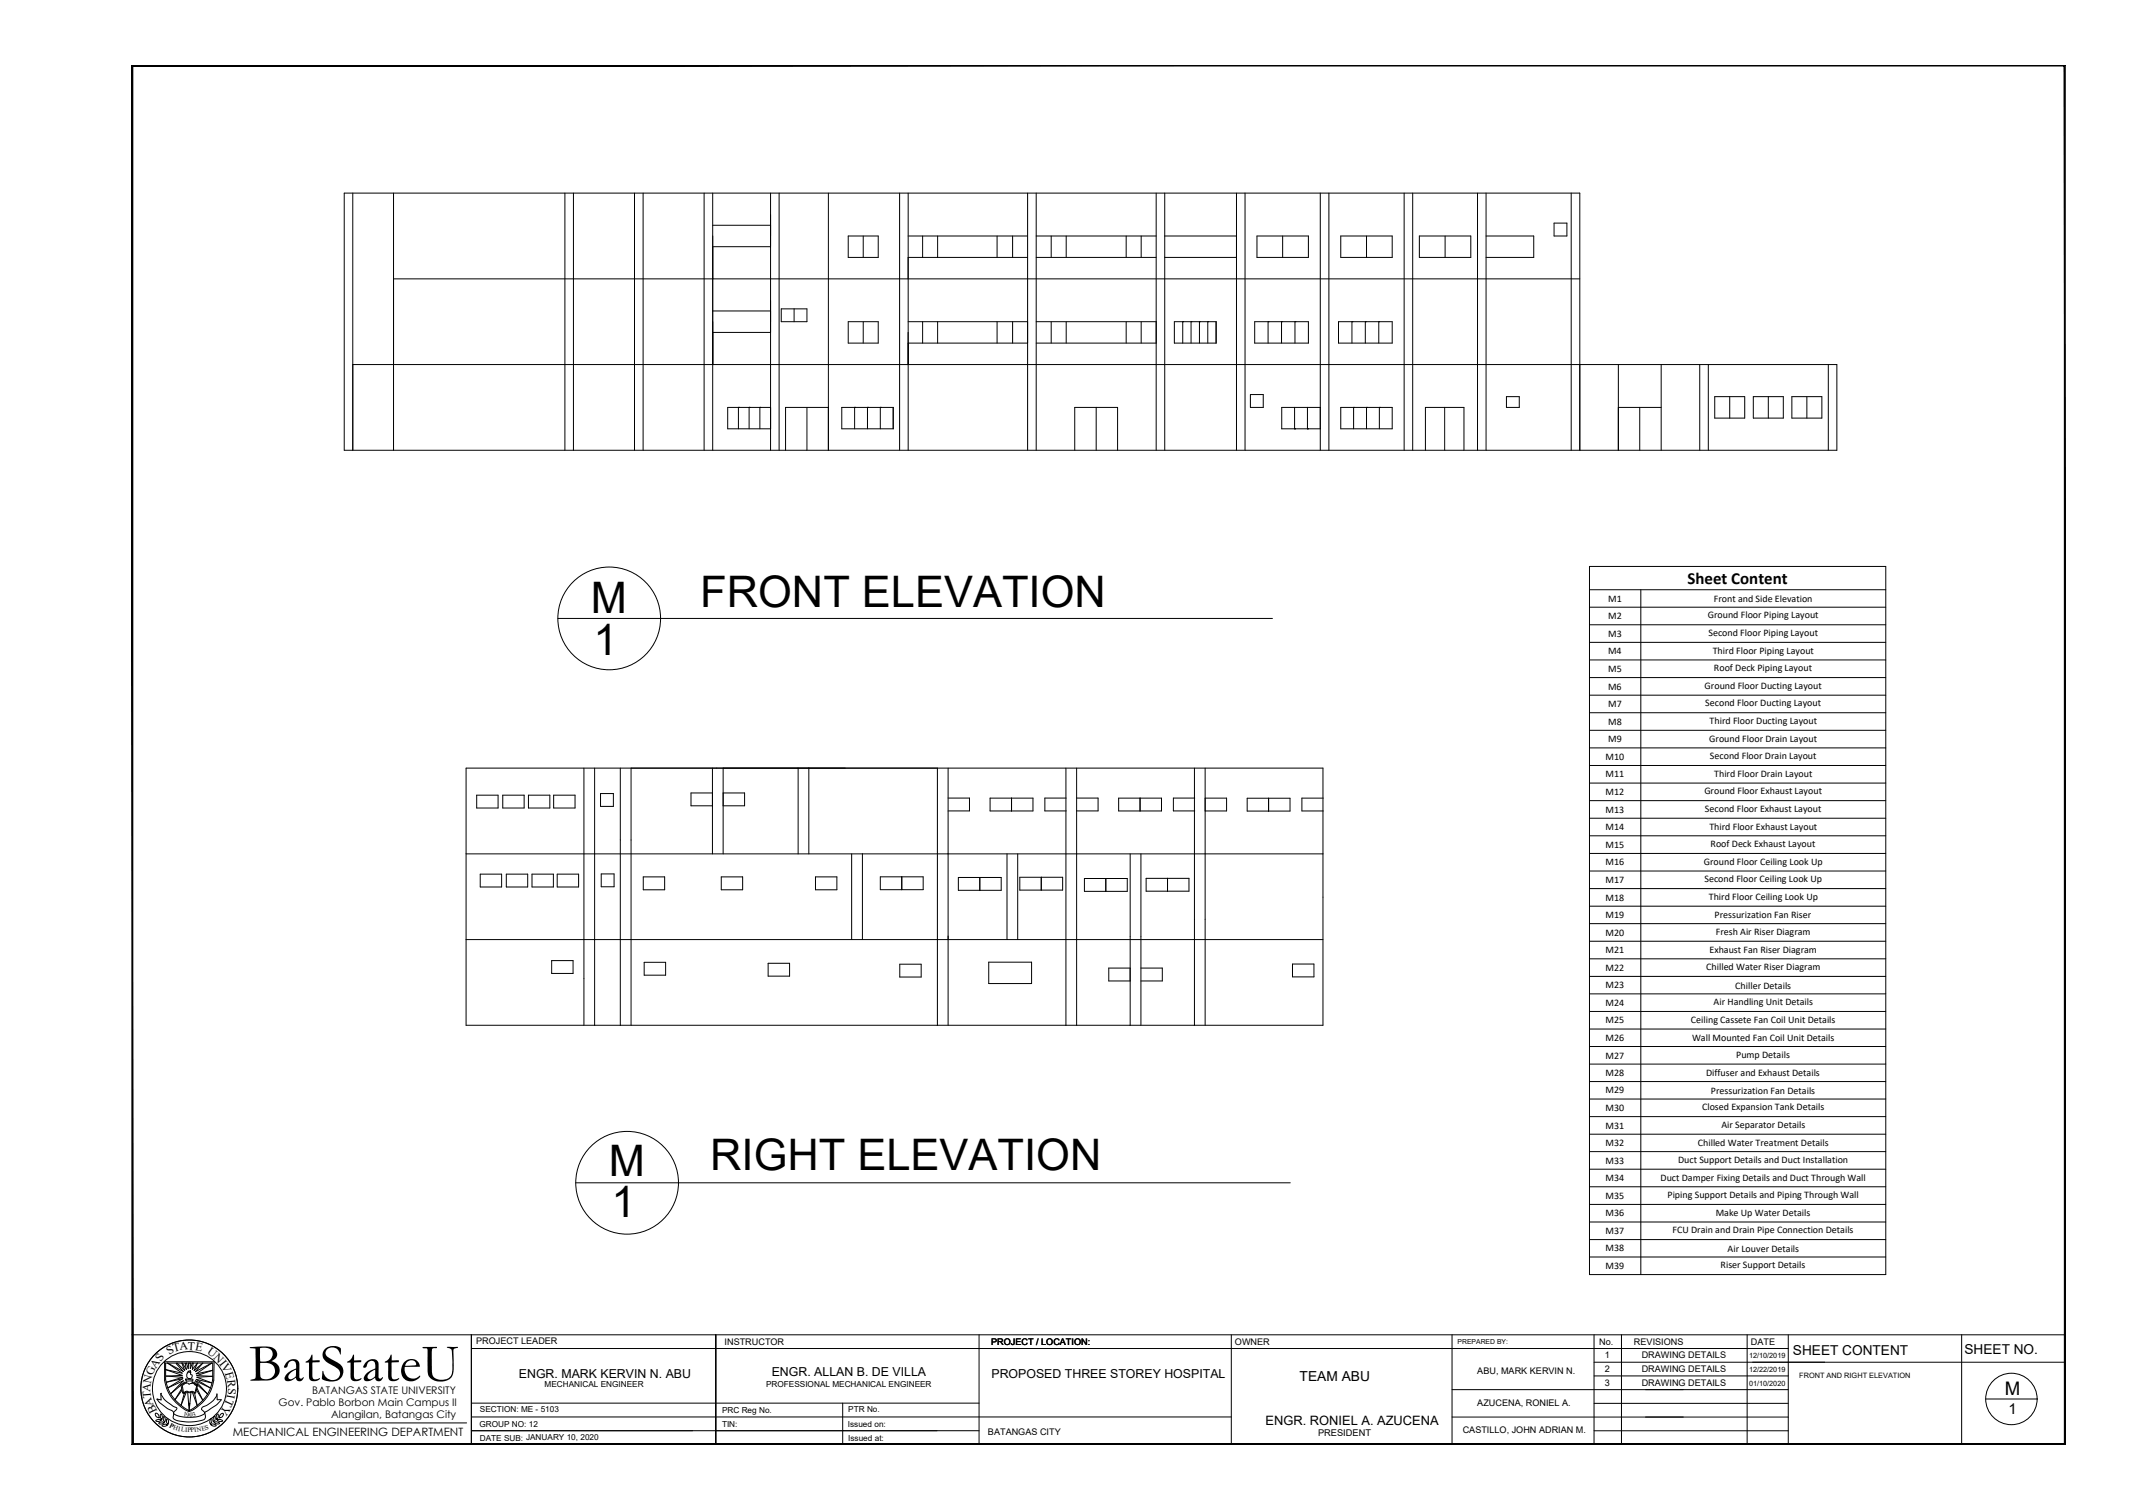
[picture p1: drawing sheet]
<svg xmlns="http://www.w3.org/2000/svg" width="420mm" height="297mm" viewBox="0 0 420 297" stroke-linecap="round" stroke-linejoin="round" font-family="sans-serif">
<!-- layer: template -->
<path d="M26 284.3h380.6l-.2-.1zM26 284.3l.2-.1h380.2zM26 12.8v271.5l.2-.1zM26 12.8l.2 .2v271.2zM26 12.8l.2 .2 380.4-.2zM26.2 13l380.4-.2-.2 .2zM406.6 12.8l-.2 .2 .2 271.3zM406.4 13l.2 271.3-.2-.1z" fill="#000" stroke="#000" stroke-width=".2"/>
<g fill="none" stroke="#000" stroke-width=".2">
<path d="M26 262.7h380.6M31.2 279l.1 .1a.61 .61 0 0 0-.7-.8v.1a.7 .7 0 0 0 .7 .7M31.7 274.4v1.2l-.8-.2M31.7 279.5l-.5 .3-.5-.1a.51 .51 0 0 1 .7-.3l.3 .2M31.7 274.3v.1l.3 .5a6.5 6.5 0 0 0 2.4 2.1 .37 .37 0 0 1 .4 .2 .37 .37 0 0 1-.3 .5l-.2 .1a.41 .41 0 0 0-.1 .5 .41 .41 0 0 0 .5 .3 6.6 6.6 0 0 0 5.6-.4v-.2l-.3-.3a.48 .48 0 0 1-.3-.6 .48 .48 0 0 1 .6-.3 3.7 3.7 0 0 0 2.4-2.4l.1 1.1h.8a7.7 7.7 0 0 1-2.8 2.3l-.4 .2-.1 .2a.85 .85 0 0 1-.5 1.4 8.7 8.7 0 0 1-5.5-.2l-.2-.4 .1-.5a.78 .78 0 0 0-.8-1l-1.8-1.3-.7-.8h.2M31.8 274.3h-.1M31.9 279.4h-.1a.84 .84 0 0 1-.2-1 .49 .49 0 0 1 .4 .7l-.2 .3M32.2 278.9a.6 .6 0 0 1 .2 1 .82 .82 0 0 1-.2-1zM32.8 279.3h.1a.61 .61 0 0 1 .2 1l-.3-.3zM35.8 273.4l-1.3 2.1 1.3-1.8M35.8 268.3l.6 1.5-1.5-1.5-.2 .2 1.4 1.5-3.1-1.7 2.9 2-3.4-.7 3.4 1.1-3.2 .2 3.3 .2-3.3 1 3.3-.7-3 1.8 3.1-1.4-2.5 2.6 2.7-2.3M35.9 272.7l.3-.2a.72 .72 0 0 1 1.1 0 .85 .85 0 0 1 1.3 .2h.1l-.3 1.4-.4-.2-.8 .1-.4-.2-.5 .3h-.2z"/>
<path d="M35.9 268.3l.8 1.3-.2-1.2 .2-.1 .4 1.1v-1.1M36.6 271.4l1.4 .1a.22 .22 0 0 1 0 .2 .22 .22 0 0 1-.3 .1l-.8 .1a.26 .26 0 0 1-.3-.1 .26 .26 0 0 1 0-.4zM36.7 272.1v.1l-1.1 .3 .4 1.7a.37 .37 0 0 0 .6-.1l.7 .1a.75 .75 0 0 1 1 0h.2l.4-1.5M36.7 271.8v.4M36.7 274l-1.1 2.6 .7-2.3M37.1 276.2h.3M37.1 276.3h.3M37.2 276.6h.1M37.2 271.4a.77 .77 0 0 1-.2-1.3l.1-.2 .3 .2v-.3l.2 .4a.31 .31 0 0 0-.1 .3 .31 .31 0 0 0 .3 .2l-.2 .6-.4 .1M37.2 277.8a8.1 8.1 0 0 1-4.8-6.1v-3.6h9.8l-.1 3.6a8.1 8.1 0 0 1-4.8 6.1M37.4 276.5h-.2M37.5 268.3v1.1l.4-1.1"/>
<path d="M37.6 274.1l-.4 3.5-.2-3.5M37.8 272.1l.3 .1 .4 .3h.4v.2M37.8 271.8v.4M37.9 274.1l.9 2.6-.5-2.5M38 268.3l-.1 1.3 1-1.3-.7 1.5 1.7-1.5-1.4 1.7 3.2-1.7-3.1 2.1 3.3-.7-3.2 1.1 3.2 .1-3.1 .2 2.9 1.1-3.1-.7 2.8 1.7-2.9-1.4 2.4 2.6-2.7-2.4M38.8 273.3l1.1 2.3-1.2-2M41.5 279.3l.1-.1a.47 .47 0 0 1 .1 .7l-.3 .4-.1-.5zM41.9 271.6v-3.3h-9.3v3.3a8 8 0 0 0 4.8 6.1M41.9 271.6a8 8 0 0 1-4.8 6.1M42 279.8h.1a.7 .7 0 0 0 .1-1l-.2 .6 .1 .4M42.2 280l.4-.1a.42 .42 0 0 1 .6 .3l-.7 .1zM42.6 279.4l.1-.1a.7 .7 0 0 0 .1-1l-.2 .6 .1 .5"/>
<path d="M42.8 279.5a.82 .82 0 0 1 1 .1v.1a.63 .63 0 0 1-1-.2zM43.3 279l-.1 .1a.62 .62 0 0 1 .8-.8v.1a.75 .75 0 0 1-.8 .7M92.8 278.9h149.6M92.8 262.7v21.6M92.8 265.4h259.3M92.8 276.2h100M140.9 262.7v21.6M165.9 276.2v8.1M192.8 262.7v21.6M242.4 262.7v21.6M285.9 278.9h66.2M285.9 273.5h66.2"/>
<path d="M285.9 262.7v21.6M313.8 270.8h38.3M313.8 268.1h92.8M313.8 262.7v21.6M313.8 276.2h38.3M319.2 262.7v21.6M344 262.7v21.6M352.1 262.7v21.6M386.2 262.7v21.6M391 275.4h10.1M31.9 280.5l.7-.2 .3 .2-.6 .3-.3-.1zM32.3 280l-.5 .3a.31 .31 0 0 1-.3 .1 .31 .31 0 0 1-.2-.3l.6-.2 .4 .2"/>
<path d="M41.5 280.4l.5 .3 .6-.1a.5 .5 0 0 0-.8-.3l-.3 .2M46.9 280.1h45M92.8 281.6h100M313.8 281.6h38.3"/>
<circle cx="37.3" cy="273.3" r="9.5"/>
<circle cx="37.3" cy="273.3" r="7.3"/>
<circle cx="396" cy="275.4" r="5.1"/>
</g>
<!-- layer: 0 -->
<g fill="none" stroke="#000" stroke-width=".2">
<path d="M69.5 38v50.6M77.5 38v50.6M111.2 38v50.6M112.9 38v50.6M124.9 38v50.6M126.6 38v50.6M138.6 38v50.6M140.3 38v50.6M151.7 38v50.6M153.4 38v50.6M163.1 38v50.6M177.1 38v50.6"/>
<path d="M178.8 38v50.6M202.3 38v50.6M204 38v50.6M227.6 38v50.6M229.3 38v50.6M243.4 38v50.6M245.1 38v50.6M259.9 38v50.6M261.6 38v50.6M276.5 38v50.6M278.1 38v50.6M290.9 38v50.6"/>
<path d="M292.6 38v50.6M309.4 38v50.6M77.5 54.9h233.5M140.3 48.6h11.4M140.3 44.3h11.4M167 46.5h5.9v4.2h-5.9zM170 46.5v4.2M178.8 50.7h23.5M178.8 46.5h23.5M181.7 46.5v4.2M184.6 46.5v4.2M196.3 46.5v4.2"/>
<path d="M199.4 46.5v4.2M204 50.7h23.6M204 46.5h23.6M207 46.5v4.2M209.9 46.5v4.2M221.7 46.5v4.2M224.7 46.5v4.2M229.3 50.7h14.1M229.3 46.5h14.1M247.5 46.5h10.1v4.2h-10.1zM252.5 46.5v4.2M264 46.5h10.1v4.2h-10.1z"/>
<path d="M269 46.5v4.2M279.5 46.5h10.1v4.2h-10.1zM284.5 46.5v4.2M292.6 46.5h9.4v4.2h-9.4M306 43.9h2.5v2.6h-2.5zM69.5 71.8h292.2v16.8h-293.9v-50.6h243.2v50.6M140.3 65.4h11.4M140.3 61.2h11.4M153.8 60.8h5.1v2.5h-5.1zM156.3 60.8v2.5M167 63.3h5.9v4.2h-5.9zM170 63.3v4.2"/>
<path d="M178.8 63.3h23.5M178.8 67.5h23.5M181.7 63.3v4.2M184.6 63.3v4.2M196.3 63.3v4.2M199.4 63.3v4.2M204 63.3h23.6M204 67.5h23.6M207 63.3v4.2M209.9 63.3v4.2M221.7 63.3v4.2M224.7 63.3v4.2"/>
<path d="M231.2 63.3h8.2v4.2h-8.2zM232.9 63.3h.1M232.9 63.3v4.2M234.5 63.3h.1M234.5 63.3v4.2M236.2 63.3h.1M236.2 63.3v4.2M237.8 63.3h.1M237.8 63.3v4.2M246.2 77.7h2.5v2.5h-2.5zM247 63.3h10.6v4.2h-10.6zM249.7 63.3h.1"/>
<path d="M249.7 63.3v4.2M252.3 63.3h.1M252.3 63.3v4.2M255 63.3h.1M255 63.3v4.2M263.5 63.3h10.6v4.2h-10.6zM266.2 63.3h.1M266.2 63.3v4.2M268.8 63.3h.1M268.8 63.3v4.2M271.5 63.3h.1M271.5 63.3v4.2"/>
<path d="M296.6 78.1h2.5v2.1h-2.5zM318.6 71.8v16.8M327.1 71.8v16.8M334.7 71.8v16.8M336.3 71.8v16.8M337.6 78.1h5.9v4.2h-5.9zM340.6 78.1v4.2M345.2 78.1h5.9v4.2h-5.9zM348.2 78.1v4.2M352.8 78.1h5.9v4.2h-5.9zM355.7 78.1v4.2M360 71.8v16.8"/>
<path d="M145.4 80.2h.1M145.4 80.2v4.2M147.5 80.2h.1M147.5 80.2v4.2M149.6 80.2h.1M149.6 80.2v4.2M151.7 80.2h-8.4v4.2h8.4M158.9 80.2v8.4M163.1 80.2h-8.4v8.4M165.7 80.2h10.2v4.2h-10.2zM168.3 80.2h.1M168.3 80.2v4.2"/>
<path d="M170.8 80.2h.1M170.8 80.2v4.2M173.3 80.2h.1M173.3 80.2v4.2M211.6 88.6v-8.4h8.4v8.4M215.8 80.2v8.4M254.9 84.4h.1M254.9 80.2v4.2M257.4 84.4h.1M257.4 80.2v4.2M259.9 80.2h-7.5v4.2h7.5M264 80.2h10.1v4.2h-10.1z"/>
<path d="M266.5 80.2h.1M266.5 80.2v4.2M269 80.2h.1M269 80.2v4.2M271.6 80.2h.1M271.6 80.2v4.2M280.6 88.6v-8.4h7.6v8.4M284.4 80.2v8.4M318.6 80.2h8.5M322.8 80.2v8.4M312.9 111.5h58.4v139.4h-58.4zM312.9 116.1h58.4"/>
<path d="M312.9 119.5h58.4M323.1 116.1v134.8M109.8 121.7h140.7M312.9 123h58.4M312.9 126.4h58.4M312.9 129.9h58.4M312.9 133.4h58.4M312.9 136.8h58.4M91.8 151.2h168.7v50.6h-168.7zM93.9 156.5h4.2v2.6h-4.2zM99 156.5h4.2v2.6h-4.2zM104 156.5h4.3v2.6h-4.3z"/>
<path d="M109 156.5h4.2v2.6h-4.2zM115 151.2v50.6M117.1 151.2v50.6M118.2 156.2h2.6v2.5h-2.6zM122.1 151.2v50.6M124.2 151.2v50.6M140.3 151.2v16.9M140.3 156.1h-4.3v2.5h4.3M142.4 151.2v16.9M142.4 156.1h4.2v2.5h-4.2M157.1 151.2v16.9M159.2 151.2v16.9"/>
<path d="M184.6 151.2v50.6M186.7 151.2v50.6M186.7 157.1h4.2v2.5h-4.2M194.9 157.1h8.5v2.5h-8.5zM199.2 157.1v2.5M209.9 151.2v50.6M209.9 157.1h-4.2v2.5h4.2M212 151.2v50.6M212 157.1h4.2v2.5h-4.2M220.2 157.1h8.5v2.5h-8.5zM224.5 157.1v2.5M235.2 151.2v50.6"/>
<path d="M235.2 157.1h-4.2v2.5h4.2M237.3 151.2v50.6M237.3 157.1h4.2v2.5h-4.2M245.6 157.1h8.4v2.6h-8.4zM249.8 157.1v2.6M260.5 157.1h-4.2v2.5h4.2M312.9 140.3h58.4M312.9 143.8h58.4M312.9 147.2h58.4M312.9 150.7h58.4M312.9 154.1h58.4M312.9 157.6h58.4"/>
<path d="M91.8 168.1h168.7M94.6 172.1h4.2v2.5h-4.2zM99.7 172.1h4.2v2.5h-4.2zM104.7 172.1h4.3v2.5h-4.3zM109.7 172.1h4.2v2.5h-4.2zM118.4 172h2.5v2.6h-2.5zM126.7 172.6h4.2v2.6h-4.2zM142 172.6h4.2v2.6h-4.2zM160.6 172.6h4.2v2.6h-4.2zM167.7 168.1v16.9M169.8 168.1v16.9M173.3 172.6h8.5v2.5h-8.5z"/>
<path d="M177.5 172.6v2.5M188.7 172.7h8.4v2.6h-8.4zM192.9 172.7v2.6M198.3 168.1v16.9M200.4 168.1v16.9M200.8 172.7h8.4v2.5h-8.4zM205 172.7v2.5M213.5 172.9h8.4v2.6h-8.4zM217.7 172.9v2.6M222.5 168.1v33.7M224.6 168.1v33.7M225.7 172.9h8.4v2.5h-8.4z"/>
<path d="M229.9 172.9v2.5M312.9 161.1h58.4M312.9 164.5h58.4M312.9 168h58.4M312.9 171.5h58.4M312.9 174.9h58.4M312.9 178.4h58.4M91.8 185h168.7M108.6 189.1h4.2v2.5h-4.2zM126.8 189.4h4.3v2.6h-4.3zM151.2 189.6h4.3v2.5h-4.3zM177.2 189.8h4.2v2.5h-4.2z"/>
<path d="M194.7 189.4h8.4v4.2h-8.4zM222.5 190.6h-4.2v2.5h4.2M224.6 190.6h4.2v2.5h-4.2M254.5 189.8h4.2v2.5h-4.2zM312.9 181.8h58.4M312.9 185.3h58.4M312.9 188.7h58.4M312.9 192.2h58.4M312.9 195.6h58.4M312.9 199.1h58.4M312.9 202.6h58.4M312.9 206h58.4"/>
<path d="M312.9 209.5h58.4M312.9 212.9h58.4M312.9 216.3h58.4M312.9 219.8h58.4M113.3 232.8h140.7M312.9 223.3h58.4M312.9 226.7h58.4M312.9 230.2h58.4M312.9 233.6h58.4M312.9 237.1h58.4M312.9 240.5h58.4M312.9 244h58.4"/>
<path d="M312.9 247.4h58.4"/>
<circle cx="119.9" cy="121.7" r="10.1"/>
<circle cx="123.5" cy="232.8" r="10.1"/>
</g>
<text font-size="10.6" x="49" y="271.8">BatStateU</text>
<g font-size="8.6">
<text x="137.9" y="119.4">FRONT ELEVATION</text>
<text x="116.3" y="120.8">M</text>
<text x="116.8" y="128.9">1</text>
<text x="119.9" y="231.5">M</text>
<text x="139.8" y="230.3">RIGHT ELEVATION</text>
<text x="120.4" y="239.6">1</text>
</g>
<text font-size="3.7" x="394.7" y="274.6">M</text>
<text font-size="3.3" x="332.3" y="114.9">Sheet Content</text>
<text font-size="2.9" x="395.5" y="278.3">1</text>
<g font-size="2.7">
<text x="353" y="266.7">SHEET CONTENT</text>
<text x="386.8" y="266.4">SHEET NO.</text>
<text x="255.9" y="271.9">TEAM ABU</text>
</g>
<text font-size="2.5" x="249.2" y="280.5">ENGR. RONIEL A. AZUCENA</text>
<g font-size="2.4">
<text x="102.2" y="271.2">ENGR. MARK KERVIN N. ABU</text>
<text x="151.9" y="270.9">ENGR. ALLAN B. DE VILLA</text>
<text x="195.2" y="271.3">PROPOSED THREE STOREY HOSPITAL</text>
</g>
<g font-size="2.3">
<text x="30.6" y="269.4" transform="rotate(-56 30.6 269.4)">A</text>
<text x="31.7" y="268.1" transform="rotate(-57 31.7 268.1)">S</text>
<text x="33.3" y="266.8" transform="rotate(-33 33.3 266.8)">S</text>
<text x="34.3" y="266.2" transform="rotate(-15 34.3 266.2)">T</text>
<text x="35.4" y="265.8" transform="rotate(-6 35.4 265.8)">A</text>
<text x="36.9" y="265.7" transform="rotate(3 36.9 265.7)">T</text>
<text x="38.4" y="265.8" transform="rotate(11 38.4 265.8)">E</text>
<text x="40.7" y="266.4" transform="rotate(36 40.7 266.4)">U</text>
<text x="41.9" y="267.3" transform="rotate(46 41.9 267.3)">N</text>
<text x="43.1" y="268.4" transform="rotate(52 43.1 268.4)">I</text>
<text x="43.5" y="268.9" transform="rotate(62 43.5 268.9)">V</text>
<text x="29.6" y="274" transform="rotate(-85 29.6 274)">A</text>
<text x="29.7" y="272.3" transform="rotate(-78 29.7 272.3)">N</text>
<text x="29.8" y="275.1" transform="rotate(-94 29.8 275.1)">T</text>
<text x="30.1" y="270.9" transform="rotate(-66 30.1 270.9)">G</text>
<text x="44.3" y="270.3" transform="rotate(75 44.3 270.3)">E</text>
<text x="44.7" y="275.2" transform="rotate(114 44.7 275.2)">T</text>
<text x="44.7" y="271.7" transform="rotate(84 44.7 271.7)">R</text>
<text x="44.8" y="274.5" transform="rotate(100 44.8 274.5)">I</text>
<text x="44.9" y="273.2" transform="rotate(94 44.9 273.2)">S</text>
<text x="30.3" y="276.5" transform="rotate(-110 30.3 276.5)">A</text>
<text x="31" y="277.7" transform="rotate(-115 31 277.7)">B</text>
<text x="44.1" y="276.5" transform="rotate(122 44.1 276.5)">Y</text>
<text x="45.8" y="282.6">MECHANICAL ENGINEERING DEPARTMENT</text>
</g>
<g font-size="2.1">
<text x="61.5" y="274.5">BATANGAS STATE UNIVERSITY</text>
<text x="54.9" y="276.8">Gov. Pablo Borbon Main Campus II</text>
<text x="65.2" y="279.1">Alangilan, Batangas City</text>
</g>
<g font-size="2">
<text x="316.6" y="118.4">M1</text>
<text x="337.4" y="118.5">Front and Side Elevation</text>
<text x="316.6" y="121.9">M2</text>
<text x="316.6" y="125.3">M3</text>
<text x="336.2" y="121.7">Ground Floor Piping Layout</text>
<text x="336.4" y="125.2">Second Floor Piping Layout</text>
<text x="316.6" y="128.8">M4</text>
<text x="337.2" y="128.7">Third Floor Piping Layout</text>
<text x="316.6" y="135.7">M6</text>
<text x="316.6" y="132.3">M5</text>
<text x="335.6" y="135.6">Ground Floor Ducting Layout</text>
<text x="337.5" y="132.1">Roof Deck Piping Layout</text>
<text x="316.6" y="139.2">M7</text>
<text x="316.6" y="142.6">M8</text>
<text x="335.7" y="139.1">Second Floor Ducting Layout</text>
<text x="336.6" y="142.5">Third Floor Ducting Layout</text>
<text x="316.1" y="149.6">M10</text>
<text x="316.6" y="146.1">M9</text>
<text x="336.5" y="146">Ground Floor Drain Layout</text>
<text x="336.7" y="149.4">Second Floor Drain Layout</text>
<text x="316.1" y="153">M11</text>
<text x="337.5" y="152.9">Third Floor Drain Layout</text>
<text x="316.1" y="156.5">M12</text>
<text x="316.1" y="160">M13</text>
<text x="335.6" y="156.4">Ground Floor Exhaust Layout</text>
<text x="335.7" y="159.8">Second Floor Exhaust Layout</text>
<text x="316.1" y="163.4">M14</text>
<text x="316.1" y="166.9">M15</text>
<text x="336.5" y="163.3">Third Floor Exhaust Layout</text>
<text x="336.8" y="166.8">Roof Deck Exhaust Layout</text>
<text x="316.1" y="170.3">M16</text>
<text x="316.1" y="173.8">M17</text>
<text x="335.5" y="170.2">Ground Floor Ceiling Look Up</text>
<text x="335.6" y="173.7">Second Floor Ceiling Look Up</text>
<text x="316.1" y="177.3">M18</text>
<text x="336.4" y="177.1">Third Floor Ceiling Look Up</text>
<text x="316.1" y="184.2">M20</text>
<text x="316.1" y="180.7">M19</text>
<text x="337.6" y="180.7">Pressurization Fan Riser</text>
<text x="337.8" y="184">Fresh Air Riser Diagram</text>
<text x="316.1" y="187.6">M21</text>
<text x="316.1" y="191.1">M22</text>
<text x="335.9" y="191">Chilled Water Riser Diagram</text>
<text x="336.6" y="187.5">Exhaust Fan Riser Diagram</text>
<text x="316.1" y="194.5">M23</text>
<text x="337.4" y="197.9">Air Handling Unit Details</text>
<text x="341.7" y="194.6">Chiller Details</text>
<text x="316.1" y="198">M24</text>
<text x="316.1" y="201.5">M25</text>
<text x="332.9" y="201.3">Ceiling Cassete Fan Coil Unit Details</text>
<text x="316.1" y="204.9">M26</text>
<text x="316.1" y="208.4">M27</text>
<text x="333.2" y="204.9">Wall Mounted Fan Coil Unit Details</text>
<text x="341.8" y="208.2">Pump Details</text>
<text x="316.1" y="211.8">M28</text>
<text x="316.1" y="215.2">M29</text>
<text x="335.9" y="211.8">Diffuser and Exhaust Details</text>
<text x="336.9" y="215.3">Pressurization Fan Details</text>
<text x="316.1" y="218.7">M30</text>
<text x="335.1" y="218.6">Closed Expansion Tank Details</text>
<text x="316.1" y="222.2">M31</text>
<text x="316.1" y="225.6">M32</text>
<text x="334.3" y="225.6">Chilled Water Treatment Details</text>
<text x="338.9" y="222">Air Separator Details</text>
<text x="316.1" y="232.5">M34</text>
<text x="316.1" y="229.1">M33</text>
<text x="326.9" y="232.4">Duct Damper Fixing Details and Duct Through Wall</text>
<text x="330.4" y="228.9">Duct Support Details and Duct Installation</text>
<text x="316.1" y="239.4">M36</text>
<text x="316.1" y="236">M35</text>
<text x="328.3" y="235.8">Piping Support Details and Piping Through Wall</text>
<text x="337.8" y="239.3">Make Up Water Details</text>
<text x="316.1" y="242.9">M37</text>
<text x="329.3" y="242.8">FCU Drain and Drain Pipe Connection Details</text>
<text x="316.1" y="246.3">M38</text>
<text x="316.1" y="249.8">M39</text>
<text x="338.8" y="249.7">Riser Support Details</text>
<text x="340.1" y="246.4">Air Louver Details</text>
</g>
<g font-size="1.8">
<text x="93.7" y="264.6">PROJECT LEADER</text>
<text x="142.7" y="264.7">INSTRUCTOR</text>
<text x="195.1" y="264.7">PROJECT / LOCATION:</text>
<text x="243.2" y="264.7">OWNER</text>
<text x="314.9" y="264.7">No.</text>
<text x="316" y="267.3">1</text>
<text x="316" y="270">2</text>
<text x="321.7" y="264.7">REVISIONS</text>
<text x="323.2" y="267.4">DRAWING DETAILS</text>
<text x="323.2" y="270">DRAWING DETAILS</text>
<text x="344.7" y="264.7">DATE</text>
<text x="290.9" y="270.5">ABU, MARK KERVIN N.</text>
<text x="316" y="272.8">3</text>
<text x="323.2" y="272.9">DRAWING DETAILS</text>
<text x="290.9" y="276.8">AZUCENA, RONIEL A.</text>
<text x="194.5" y="282.4">BATANGAS CITY</text>
<text x="259.5" y="282.8">PRESIDENT</text>
<text x="288" y="282.1">CASTILLO, JOHN ADRIAN M.</text>
</g>
<g font-size="1.6">
<text x="107.2" y="273">MECHANICAL ENGINEER</text>
<text x="150.8" y="273">PROFESSIONAL MECHANICAL ENGINEER</text>
<text x="94.4" y="280.8">GROUP NO: 12</text>
<text x="94.5" y="278">SECTION: ME - 5103</text>
<text x="142.2" y="278.1">PRC Reg No.</text>
<text x="142.2" y="280.9">TIN:</text>
<text x="166.9" y="280.8">Issued on:</text>
<text x="167" y="278">PTR No.</text>
<text x="94.5" y="283.6">DATE SUB: JANUARY 10, 2020</text>
<text x="167" y="283.6">Issued at:</text>
</g>
<text font-size="1.5" x="354.2" y="271.3">FRONT AND RIGHT ELEVATION</text>
<g font-size="1.4">
<text x="344.4" y="267.3">12/10/2019</text>
<text x="344.4" y="270">12/22/2019</text>
<text x="344.4" y="272.8">01/10/2020</text>
</g>
<g font-size="1.3">
<text x="287" y="264.6">PREPARED BY:</text>
<text x="33.3" y="280.9" transform="rotate(28 33.3 280.9)">P</text>
<text x="34" y="281.3" transform="rotate(18 34 281.3)">H</text>
<text x="35" y="281.6" transform="rotate(10 35 281.6)">I</text>
<text x="35.6" y="281.7" transform="rotate(9 35.6 281.7)">L</text>
<text x="36.1" y="278.7" transform="rotate(9 36.1 278.7)">1</text>
<text x="36.4" y="281.9" transform="rotate(1 36.4 281.9)">I</text>
<text x="36.7" y="278.8">90</text>
<text x="36.9" y="281.9">P</text>
<text x="37.6" y="281.9" transform="rotate(-8 37.6 281.9)">PI</text>
<text x="38" y="278.8" transform="rotate(-15 38 278.8)">3</text>
<text x="38.8" y="281.8" transform="rotate(-13 38.8 281.8)">N</text>
<text x="39.8" y="281.6" transform="rotate(-14 39.8 281.6)">ES</text>
</g>
</svg>
